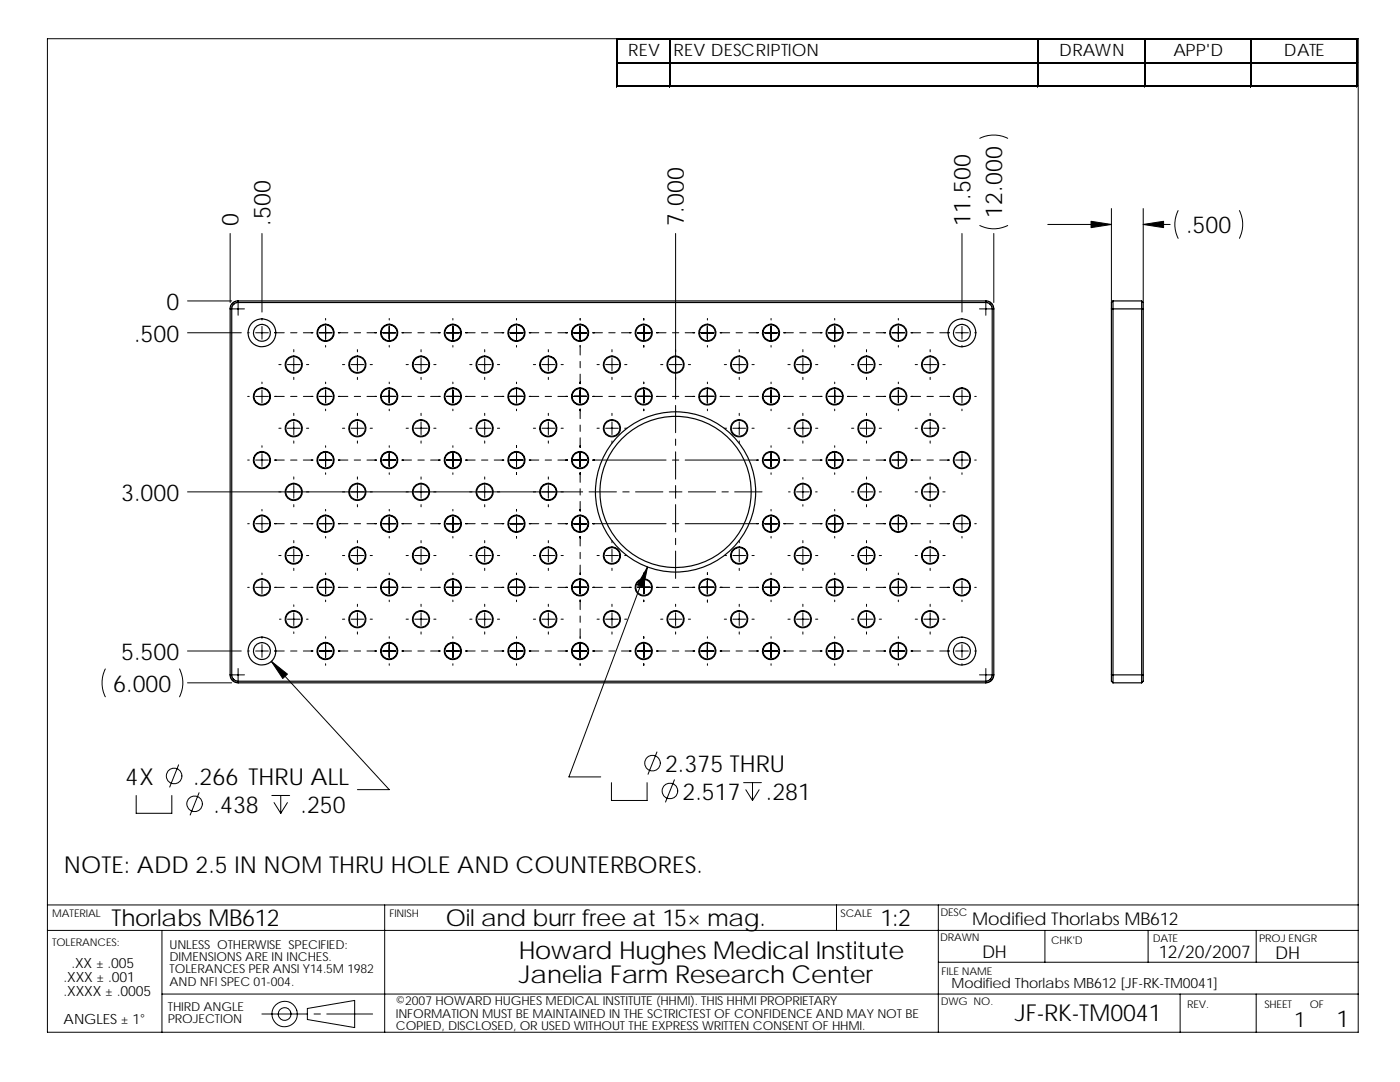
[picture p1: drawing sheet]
<svg xmlns="http://www.w3.org/2000/svg" width="279mm" height="216mm" viewBox="0 0 279 216" stroke-linecap="round" stroke-linejoin="round" font-family="sans-serif">
<g fill="none" stroke="#000" stroke-width=".2">
<path d="M9.5 7.7h261.6v198.3h-261.6zM123 7.7v9.7M123.3 7.7h147.7M123.3 12.4h147.7M123.3 17.1h147.7M133.6 7.9v9.5M207.1 7.9v9.5M228.3 7.9v9.5M249.6 7.9v9.5M270.8 7.9v9.5M195.5 27.6a6.3 6.3 0 0 1 5.6 0M45.9 46.6v13.8"/>
<path d="M52.3 46.6v15.7M134.8 46.6v33M192 46.6v15.7M195.5 45a6.2 6.2 0 0 0 5.6 0M198.3 46.6v13.8M209.1 44.8h12.7M221.8 41.6v18.8M228.2 41.6v18.8M228.2 44.8h5.3M235.1 42a6.2 6.2 0 0 0 0 5.6M247.4 42a6.2 6.2 0 0 1 0 5.6M37.4 60h8.8"/>
<path d="M37.4 66.4h10.8M46.2 61.6h2.6M47.5 60.4v2.5M49.4 66.4h.3M49.4 79.1h.3M51 66.4h2.6M51 79.1h2.6M52.3 63.5v.4M52.3 65.1v2.6M52.3 76.2v.4M52.3 77.8v2.6M54.8 66.4h1.9"/>
<path d="M54.8 79.1h1.9M55.6 72.7h.5M57.4 72.7h2.5M58 66.4h1.3M58 79.1h1.3M58.6 69.8v.4M58.6 71.5v2.5M58.6 75.3v.4M60.5 66.4h1.9M60.5 79.1h1.9M61.2 72.7h.4M63.7 66.4h2.6"/>
<path d="M63.7 79.1h2.6M65 63.5v.4M65 65.1v2.6M65 68.9v.4M65 76.2v.4M65 77.8v2.6M67.5 66.4h1.9M67.5 79.1h1.9M68.3 72.7h.5M70.1 72.7h2.5M70.7 66.4h1.3M70.7 79.1h1.3"/>
<path d="M71.3 69.8v.4M71.3 71.5v2.5M71.3 75.3v.4M73.2 66.4h1.9M73.2 79.1h1.9M73.9 72.7h.4M76.4 66.4h2.6M76.4 79.1h2.6M77.7 63.5v.4M77.7 65.1v2.6M77.7 68.9v.4M77.7 76.2v.4"/>
<path d="M77.7 77.8v2.6M80.2 66.4h1.9M80.2 79.1h1.9M81 72.7h.5M82.8 72.7h2.5M83.4 66.4h1.3M83.4 79.1h1.3M84 69.8v.4M84 71.5v2.5M84 75.3v.4M85.9 66.4h1.9M85.9 79.1h1.9"/>
<path d="M86.6 72.7h.4M89.1 66.4h2.6M89.1 79.1h2.6M90.4 63.5v.4M90.4 65.1v2.6M90.4 68.9v.4M90.4 76.2v.4M90.4 77.8v2.6M92.9 66.4h1.9M92.9 79.1h1.9M93.7 72.7h.5M95.5 72.7h2.5"/>
<path d="M96.1 66.4h1.3M96.1 79.1h1.3M96.7 69.8v.4M96.7 71.5v2.5M96.7 75.3v.4M98.6 66.4h1.9M98.6 79.1h1.9M99.3 72.7h.4M101.8 66.4h2.6M101.8 79.1h2.6M103.1 63.5v.4M103.1 65.1v2.6"/>
<path d="M103.1 68.9v.4M103.1 76.2v.4M103.1 77.8v2.6M105.6 66.4h1.9M105.6 79.1h1.9M106.4 72.7h.5M108.2 72.7h2.5M108.8 66.4h1.3M108.8 79.1h1.3M109.4 69.8v.4M109.4 71.5v2.5M109.4 75.3v.4"/>
<path d="M111.3 66.4h1.9M111.3 79.1h1.9M112 72.7h.4M114.5 66.4h2.6M114.5 79.1h2.6M115.8 63.5v.4M115.8 65.1v2.6M115.8 68.9v1.9M115.8 72.1v1.3M115.8 74.7v1.9M115.8 77.8v2.6M118.3 66.4h1.9"/>
<path d="M118.3 79.1h1.9M119.1 72.7h.5M120.9 72.7h2.5M121.5 66.4h1.3M121.5 79.1h1.3M122.1 69.8v.4M122.1 71.5v2.5M122.1 75.3v.4M124 66.4h1.9M124 79.1h1.9M124.7 72.7h.4M127.2 66.4h2.6"/>
<path d="M127.2 79.1h2.6M128.5 63.5v.4M128.5 65.1v2.6M128.5 68.9v.4M128.5 76.2v.4M128.5 77.8v2.6M131 66.4h1.9M131 79.1h1.9M131.8 72.7h.5M133.6 72.7h2.5M134.2 66.4h1.3M134.2 79.1h1.3"/>
<path d="M136.7 66.4h1.9M136.7 79.1h1.9M137.4 72.7h.4M139.9 66.4h2.6M139.9 79.1h2.6M141.2 63.5v.4M141.2 65.1v2.6M141.2 68.9v.4M141.2 76.2v.4M141.2 77.8v2.6M143.7 66.4h1.9M143.7 79.1h1.9"/>
<path d="M144.5 72.7h.5M146.3 72.7h2.5M146.9 66.4h1.3M146.9 79.1h1.3M147.5 69.8v.4M147.5 71.5v2.5M147.5 75.3v.4M149.4 66.4h1.9M149.4 79.1h1.9M150.1 72.7h.4M152.6 66.4h2.6M152.6 79.1h2.6"/>
<path d="M153.9 63.5v.4M153.9 65.1v2.6M153.9 68.9v.4M153.9 76.2v.4M153.9 77.8v2.6M156.4 66.4h1.9M156.4 79.1h1.9M157.2 72.7h.5M159 72.7h2.5M159.6 66.4h1.3M159.6 79.1h1.3M160.2 69.8v.4"/>
<path d="M160.2 71.5v2.5M160.2 75.3v.4M162.1 66.4h1.9M162.1 79.1h1.9M162.8 72.7h.4M165.3 66.4h2.6M165.3 79.1h2.6M166.6 63.5v.4M166.6 65.1v2.6M166.6 68.9v.4M166.6 76.2v.4M166.6 77.8v2.6"/>
<path d="M169.1 66.4h1.9M169.1 79.1h1.9M169.9 72.7h.5M171.7 72.7h2.5M172.3 66.4h1.3M172.3 79.1h1.3M172.9 69.8v.4M172.9 71.5v2.5M172.9 75.3v.4M174.8 66.4h1.9M174.8 79.1h1.9M175.5 72.7h.4"/>
<path d="M178 66.4h2.6M178 79.1h2.6M179.3 63.5v.4M179.3 65.1v2.6M179.3 68.9v.4M179.3 76.2v.4M179.3 77.8v2.6M181.8 66.4h1.9M181.8 79.1h1.9M182.6 72.7h.5M184.4 72.7h2.5M185 66.4h1.3"/>
<path d="M185 79.1h1.3M185.6 69.8v.4M185.6 71.5v2.5M185.6 75.3v.4M187.5 66.4h1.9M187.5 79.1h1.9M188.2 72.7h.4M190.7 66.4h2.6M190.7 79.1h2.6M192 65.1v2.6M192 68.9v.4M192 77.8v2.6"/>
<path d="M194.5 66.4h.3M194.5 79.1h.3M195.5 61.6h2.5M196.7 60.4v2.5M37.4 98.1h78.9M49.4 91.8h.3M51 91.8h2.6M52.3 88.9v.4M52.3 90.5v2.6M54.8 91.8h1.9M55.6 85.4h.5M57.4 85.4h2.5"/>
<path d="M58 91.8h1.3M58.6 82.5v.4M58.6 84.2v2.5M58.6 88v.4M58.6 95.2v.4M58.6 96.9v2.5M60.5 91.8h1.9M61.2 85.4h.4M63.7 91.8h2.6M65 81.6v.4M65 88.9v.4M65 90.5v2.6"/>
<path d="M65 94.3v.4M67.5 91.8h1.9M68.3 85.4h.5M70.1 85.4h2.5M70.7 91.8h1.3M71.3 82.5v.4M71.3 84.2v2.5M71.3 88v.4M71.3 95.2v.4M71.3 96.9v2.5M73.2 91.8h1.9M73.9 85.4h.4"/>
<path d="M76.4 91.8h2.6M77.7 81.6v.4M77.7 88.9v.4M77.7 90.5v2.6M77.7 94.3v.4M80.2 91.8h1.9M81 85.4h.5M82.8 85.4h2.5M83.4 91.8h1.3M84 82.5v.4M84 84.2v2.5M84 88v.4"/>
<path d="M84 95.2v.4M84 96.9v2.5M85.9 91.8h1.9M86.6 85.4h.4M89.1 91.8h2.6M90.4 81.6v.4M90.4 88.9v.4M90.4 90.5v2.6M90.4 94.3v.4M92.9 91.8h1.9M93.7 85.4h.5M95.5 85.4h2.5"/>
<path d="M96.1 91.8h1.3M96.7 82.5v.4M96.7 84.2v2.5M96.7 88v.4M96.7 95.2v.4M96.7 96.9v2.5M98.6 91.8h1.9M99.3 85.4h.4M101.8 91.8h2.6M103.1 81.6v.4M103.1 88.9v.4M103.1 90.5v2.6"/>
<path d="M103.1 94.3v.4M105.6 91.8h1.9M106.4 85.4h.5M108.2 85.4h2.5M108.8 91.8h1.3M109.4 82.5v.4M109.4 84.2v2.5M109.4 88v.4M109.4 95.2v.4M109.4 96.9v2.5M111.3 91.8h1.9M112 85.4h.4"/>
<path d="M114.5 91.8h2.6M115.8 81.6v1.9M115.8 84.8v1.3M115.8 87.4v1.9M115.8 90.5v2.6M115.8 94.3v1.9M115.8 97.5v1.3M117.6 98.1h5.4M118.3 91.8h14.6M119.1 85.4h.5M120.9 85.4h2.5M122.1 82.5v.4"/>
<path d="M122.1 84.2v2.5M122.1 88v.4M124.3 98.1h1.3M124.7 85.4h.4M126.8 98.1h5.5M128.5 81.6v.4M133.6 98.1h2.5M134.2 91.8h1.3M134.8 80.9v5.4M134.8 87.6v1.3M134.8 90.1v5.5M134.8 96.9v2.5"/>
<path d="M136.7 91.8h14.6M137.4 98.1h5.4M141.2 81.6v.4M144.1 98.1h1.3M144.5 85.4h.5M146.3 85.4h2.5M146.6 98.1h5.5M147.5 82.5v.4M147.5 84.2v2.5M147.5 88v.4M150.1 85.4h.4M152.6 91.8h2.6"/>
<path d="M153.9 81.6v.4M153.9 88.9v.4M153.9 90.5v2.6M153.9 94.3v.4M156.4 91.8h1.9M157.2 85.4h.5M157.4 98.1h.3M159 98.1h2.5M159 85.4h2.5M159.6 91.8h1.3M160.2 82.5v.4M160.2 84.2v2.5"/>
<path d="M160.2 88v.4M160.2 95.3v.3M160.2 96.9v2.5M162.1 91.8h1.9M162.8 98.1h.3M162.8 85.4h.4M165.3 91.8h2.6M166.6 81.6v.4M166.6 88.9v.4M166.6 90.5v2.6M166.6 94.3v.4M169.1 91.8h1.9"/>
<path d="M169.9 98.1h.5M169.9 85.4h.5M171.7 98.1h2.5M171.7 85.4h2.5M172.3 91.8h1.3M172.9 82.5v.4M172.9 84.2v2.5M172.9 88v.4M172.9 95.2v.4M172.9 96.9v2.5M174.8 91.8h1.9M175.5 98.1h.4"/>
<path d="M175.5 85.4h.4M178 91.8h2.6M179.3 81.6v.4M179.3 90.5v2.6M181.8 91.8h1.9M182.6 98.1h.5M182.6 85.4h.5M184.4 98.1h2.5M184.4 85.4h2.5M185 91.8h1.3M185.6 82.5v.4M185.6 84.2v2.5"/>
<path d="M185.6 88v.4M185.6 95.2v.4M185.6 96.9v2.5M187.5 91.8h1.9M188.2 98.1h.4M188.2 85.4h.4M190.7 91.8h2.6M192 81.6v.4M192 90.5v2.6M192 94.3v.4M194.5 91.8h.3M49.4 117.2h.3"/>
<path d="M49.4 104.5h.3M51 117.2h2.6M51 104.5h2.6M52.3 101.6v.4M52.3 103.2v2.6M52.3 114.3v.4M52.3 115.9v2.6M54.8 117.2h1.9M54.8 104.5h1.9M55.6 110.8h.5M57.4 110.8h2.5M58 117.2h1.3"/>
<path d="M58 104.5h1.3M58.6 100.7v.4M58.6 107.9v.4M58.6 109.6v2.5M58.6 113.4v.4M60.5 117.2h1.9M60.5 104.5h1.9M61.2 110.8h.4M63.7 117.2h2.6M63.7 104.5h2.6M65 101.6v.4M65 103.2v2.6"/>
<path d="M65 107v.4M65 114.3v.4M65 115.9v2.6M65 119.7v.4M67.5 117.2h1.9M67.5 104.5h1.9M68.3 110.8h.5M70.1 110.8h2.5M70.7 117.2h1.3M70.7 104.5h1.3M71.3 100.7v.4M71.3 107.9v.4"/>
<path d="M71.3 109.6v2.5M71.3 113.4v.4M73.2 117.2h1.9M73.2 104.5h1.9M73.9 110.8h.4M76.4 117.2h2.6M76.4 104.5h2.6M77.7 101.6v.4M77.7 103.2v2.6M77.7 107v.4M77.7 114.3v.4M77.7 115.9v2.6"/>
<path d="M77.7 119.7v.4M80.2 117.2h1.9M80.2 104.5h1.9M81 110.8h.5M82.8 110.8h2.5M83.4 117.2h1.3M83.4 104.5h1.3M84 100.7v.4M84 107.9v.4M84 109.6v2.5M84 113.4v.4M85.9 117.2h1.9"/>
<path d="M85.9 104.5h1.9M86.6 110.8h.4M89.1 117.2h2.6M89.1 104.5h2.6M90.4 101.6v.4M90.4 103.2v2.6M90.4 107v.4M90.4 114.3v.4M90.4 115.9v2.6M90.4 119.7v.4M92.9 117.2h1.9M92.9 104.5h1.9"/>
<path d="M93.7 110.8h.5M95.5 110.8h2.5M96.1 117.2h1.3M96.1 104.5h1.3M96.7 100.7v.4M96.7 107.9v.4M96.7 109.6v2.5M96.7 113.4v.4M98.6 117.2h1.9M98.6 104.5h1.9M99.3 110.8h.4M101.8 117.2h2.6"/>
<path d="M101.8 104.5h2.6M103.1 101.6v.4M103.1 103.2v2.6M103.1 107v.4M103.1 114.3v.4M103.1 115.9v2.6M103.1 119.7v.4M105.6 117.2h1.9M105.6 104.5h1.9M106.4 110.8h.5M108.2 110.8h2.5M108.8 117.2h1.3"/>
<path d="M108.8 104.5h1.3M109.4 100.7v.4M109.4 107.9v.4M109.4 109.6v2.5M109.4 113.4v.4M111.3 117.2h1.9M111.3 104.5h1.9M112 110.8h.4M114.5 117.2h2.6M114.5 104.5h2.6M115.8 100.1v1.9M115.8 103.2v2.6"/>
<path d="M115.8 107v1.9M115.8 110.2v1.3M115.8 112.8v1.9M115.8 115.9v2.6M115.8 119.7v1.9M118.3 117.2h1.9M118.3 104.5h14.6M119.1 110.8h.5M120.9 110.8h2.5M121.5 117.2h1.3M122.1 107.9v.4M122.1 109.6v2.5"/>
<path d="M122.1 113.4v.4M124 117.2h1.9M124.7 110.8h.4M127.2 117.2h2.6M128.5 114.3v.4M128.5 115.9v2.6M128.5 119.7v.4M129.2 113.1l-15.7 41.9h6.4M131 117.2h1.9M134.2 117.2h1.3M134.2 104.5h1.3M134.8 100.7v5.5"/>
<path d="M134.8 107.4v1.3M134.8 110v5.4M136.7 117.2h1.9M136.7 104.5h14.6M139.9 117.2h2.6M141.2 114.2v.5M141.2 115.9v2.6M141.2 119.7v.5M143.7 117.2h1.9M144.5 110.8h.5M146.3 110.8h2.5M146.9 117.2h1.3"/>
<path d="M147.5 107.9v.4M147.5 109.6v2.5M147.5 113.4v.4M149.4 117.2h1.9M150.1 110.8h.4M152.6 117.2h2.6M152.6 104.5h2.6M153.9 101.6v.4M153.9 103.2v2.6M153.9 107v.4M153.9 114.3v.4M153.9 115.9v2.6"/>
<path d="M153.9 119.7v.4M156.4 117.2h1.9M156.4 104.5h1.9M157.2 110.8h.5M159 110.8h2.5M159.6 117.2h1.3M159.6 104.5h1.3M160.2 100.7v.3M160.2 107.9v.4M160.2 109.6v2.5M160.2 113.4v.4M162.1 117.2h1.9"/>
<path d="M162.1 104.5h1.9M162.8 110.8h.4M165.3 117.2h2.6M165.3 104.5h2.6M166.6 101.6v.4M166.6 103.2v2.6M166.6 107v.4M166.6 114.3v.4M166.6 115.9v2.6M166.6 119.7v.4M169.1 117.2h1.9M169.1 104.5h1.9"/>
<path d="M169.9 110.8h.5M171.7 110.8h2.5M172.3 117.2h1.3M172.3 104.5h1.3M172.9 100.7v.4M172.9 107.9v.4M172.9 109.6v2.5M172.9 113.4v.4M174.8 117.2h1.9M174.8 104.5h1.9M175.5 110.8h.4M178 117.2h2.6"/>
<path d="M178 104.5h2.6M179.3 103.2v2.6M179.3 114.3v.4M179.3 115.9v2.6M179.3 119.7v.4M181.8 117.2h1.9M181.8 104.5h1.9M182.6 110.8h.5M184.4 110.8h2.5M185 117.2h1.3M185 104.5h1.3M185.6 100.7v.4"/>
<path d="M185.6 107.9v.4M185.6 109.6v2.5M185.6 113.4v.4M187.5 117.2h1.9M187.5 104.5h1.9M188.2 110.8h.4M190.7 117.2h2.6M190.7 104.5h2.6M192 103.2v2.6M192 107v.4M192 115.9v2.6M192 119.7v.4"/>
<path d="M194.5 117.2h.3M194.5 104.5h.3M21 133.5a6.3 6.3 0 0 0 0 5.5M35.8 133.5a6.2 6.2 0 0 1 0 5.5M37.4 129.9h10.8M37.4 136.2h8.8M46.2 134.7h2.6M47.5 133.4v2.5M49.4 129.9h.3M51 129.9h2.6M52.3 127v.4M52.3 128.6v2.6"/>
<path d="M54.1 132l23.6 25.6h-6.4M54.8 129.9h1.9M55.8 123.5h.3M57.4 123.5h2.5M58 129.9h1.3M58.6 120.7v.3M58.6 122.3v2.5M58.6 126.1v.3M60.5 129.9h1.9M61.2 123.5h.3M63.7 129.9h2.6M65 127v.4"/>
<path d="M65 128.6v2.6M65 132.4v.4M67.5 129.9h1.9M68.3 123.5h.5M70.1 123.5h2.5M70.7 129.9h1.3M71.3 120.6v.4M71.3 122.3v2.5M71.3 126.1v.4M73.2 129.9h1.9M73.9 123.5h.4M76.4 129.9h2.6"/>
<path d="M77.7 127v.4M77.7 128.6v2.6M77.7 132.4v.4M80.2 129.9h1.9M81 123.5h.5M82.8 123.5h2.5M83.4 129.9h1.3M84 120.6v.4M84 122.3v2.5M84 126.1v.4M85.9 129.9h1.9M86.6 123.5h.4"/>
<path d="M89.1 129.9h2.6M90.4 127v.4M90.4 128.6v2.6M90.4 132.4v.4M92.9 129.9h1.9M93.7 123.5h.5M95.5 123.5h2.5M96.1 129.9h1.3M96.7 120.6v.4M96.7 122.3v2.5M96.7 126.1v.4M98.6 129.9h1.9"/>
<path d="M99.3 123.5h.4M101.8 129.9h2.6M103.1 127v.4M103.1 128.6v2.6M103.1 132.4v.4M105.6 129.9h1.9M106.4 123.5h.5M108.2 123.5h2.5M108.8 129.9h1.3M109.4 120.6v.4M109.4 122.3v2.5M109.4 126.1v.4"/>
<path d="M111.3 129.9h1.9M112 123.5h.4M114.5 129.9h2.6M115.8 122.9v1.3M115.8 125.5v1.9M115.8 128.6v2.6M115.8 132.4v.4M118.3 129.9h1.9M119.1 123.5h.5M120.9 123.5h2.5M121.5 129.9h1.3M122.1 120.6v.4"/>
<path d="M122.1 122.3v2.5M122.1 126.1v.4M124 129.9h1.9M124.7 123.5h.4M127.2 129.9h2.6M128.5 127v.4M128.5 128.6v2.6M128.5 132.4v.4M131 129.9h1.9M131.8 123.5h.5M133.6 123.5h2.5M134.2 129.9h1.3"/>
<path d="M134.8 120.6v.4M134.8 122.3v2.5M134.8 126.1v.4M136.7 129.9h1.9M137.4 123.5h.4M139.9 129.9h2.6M141.2 127v.4M141.2 128.6v2.6M141.2 132.4v.4M143.7 129.9h1.9M144.5 123.5h.5M146.3 123.5h2.5"/>
<path d="M146.9 129.9h1.3M147.5 120.6v.4M147.5 122.3v2.5M147.5 126.1v.4M149.4 129.9h1.9M150.1 123.5h.4M152.6 129.9h2.6M153.9 127v.4M153.9 128.6v2.6M153.9 132.4v.4M156.4 129.9h1.9M157.2 123.5h.5"/>
<path d="M159 123.5h2.5M159.6 129.9h1.3M160.2 120.6v.4M160.2 122.3v2.5M160.2 126.1v.4M162.1 129.9h1.9M162.8 123.5h.4M165.3 129.9h2.6M166.6 127v.4M166.6 128.6v2.6M166.6 132.4v.4M169.1 129.9h1.9"/>
<path d="M169.9 123.5h.5M171.7 123.5h2.5M172.3 129.9h1.3M172.9 120.6v.4M172.9 122.3v2.5M172.9 126.1v.4M174.8 129.9h1.9M175.5 123.5h.4M178 129.9h2.6M179.3 127v.4M179.3 128.6v2.6M179.3 132.4v.4"/>
<path d="M181.8 129.9h1.9M182.6 123.5h.5M184.4 123.5h2.5M185 129.9h1.3M185.6 120.6v.4M185.6 122.3v2.5M185.6 126.1v.4M187.5 129.9h1.9M188.2 123.5h.4M190.7 129.9h2.6M192 128.6v2.6M192 132.4v.4"/>
<path d="M194.5 129.9h.3M195.5 134.7h2.5M196.7 133.4v2.5M27.2 158.7v3.6h7.1v-3.6M35.6 152.6l-1.7 4.5M39.7 158.2l-1.7 4.4M54.3 158.7h3.5M56 158.7v3.6M122 156.2v3.5h7.1v-3.5M131.1 150.1l-1.8 4.4M134.6 155.6l-1.8 4.4M148.4 156.2h3.6"/>
<path d="M148.8 157.6l1.4 2.1M150.2 156.2v3.5M151.5 157.6l-1.3 2.1M54.7 160.1l1.3 2.2M57.4 160.1l-1.4 2.2M9.5 180.6h261.6M9.5 185.7h261.6M32.3 198.4h238.8M32.3 185.7v20.3M76.8 180.6v25.4M166.9 180.6v5.1M187.3 180.6v25.4"/>
<path d="M187.3 192h83.8M208.5 185.7v6.3M229.1 185.7v6.3M235.5 198.4v7.6M250.7 185.7v6.3M250.7 198.4v7.6M52.3 202.3h9.1M61.3 201.2l9.5-1.6v5.4l-9.5-1.6zM62.7 202.3h1.2M65.2 202.3h9.2"/>
<circle cx="34.7" cy="154.8" r="1.56"/>
<circle cx="130.2" cy="152.3" r="1.56"/>
<circle cx="133.7" cy="157.8" r="1.55"/>
<circle cx="38.8" cy="160.4" r="1.55"/>
<circle cx="56.8" cy="202.3" r="2.54"/>
<circle cx="56.8" cy="202.3" r="1.27"/>
</g>
<g fill="none" stroke="#000" stroke-width=".23">
<path d="M45.9 61.6h.3M45.9 61.6v73.1M46.2 61.6v73.1M47.5 60.4l-.5 .1-.4 .3-.4 .8M47.5 60l-.6 .1-.5 .4-.4 .6-.1 .5M47.5 60v.4M47.5 60.4h149.2M47.5 60h149.2M196.7 60.4l.5 .1 .5 .3 .3 .8M196.7 60l.6 .1 .6 .4 .3 .5 .1 .6M196.7 60v.4M198 61.6v73.1"/>
<path d="M198 61.6h.3M198.3 61.6v73.1M221.8 61.6h6.4M221.8 61.6v73.1M222.1 60v76.2M222.1 60l-.3 .4v1.2M222.1 60h5.7M227.8 60v76.2M227.8 60l.4 .4v1.2M228.2 61.6v73.1M45.9 134.7l.1 .5 .4 .6 .4 .3 .7 .1M45.9 134.7h.3"/>
<path d="M46.2 134.7l.1 .4 .4 .5 .8 .3M47.5 135.9v.3M47.5 135.9h149.2M47.5 136.2h149.2M196.7 135.9v.3M198 134.7l-.3 .8-.5 .3-.5 .1M198 134.7h.3M198.3 134.7l-.1 .6-.3 .5-.5 .3-.7 .1M221.8 134.7v1.2l.3 .3M221.8 134.7h6.4M222.1 136.2h5.7M228.2 134.7v1.2l-.4 .3"/>
<circle cx="52.3" cy="79.1" r="1.72"/>
<circle cx="52.3" cy="66.4" r="1.69"/>
<circle cx="52.3" cy="79.1" r="1.59"/>
<circle cx="52.3" cy="66.4" r="2.78"/>
<circle cx="58.6" cy="72.8" r="1.72"/>
<circle cx="58.6" cy="72.8" r="1.59"/>
<circle cx="65" cy="79.1" r="1.72"/>
<circle cx="65" cy="66.4" r="1.72"/>
<circle cx="65" cy="66.4" r="1.59"/>
<circle cx="65" cy="79.1" r="1.59"/>
<circle cx="71.3" cy="72.8" r="1.72"/>
<circle cx="71.3" cy="72.8" r="1.59"/>
<circle cx="77.7" cy="79.1" r="1.72"/>
<circle cx="77.7" cy="66.4" r="1.72"/>
<circle cx="77.7" cy="79.1" r="1.59"/>
<circle cx="77.7" cy="66.4" r="1.59"/>
<circle cx="84" cy="72.8" r="1.72"/>
<circle cx="84" cy="72.8" r="1.59"/>
<circle cx="90.4" cy="79.1" r="1.72"/>
<circle cx="90.4" cy="66.4" r="1.72"/>
<circle cx="90.4" cy="66.4" r="1.59"/>
<circle cx="90.4" cy="79.1" r="1.59"/>
<circle cx="96.7" cy="72.8" r="1.72"/>
<circle cx="96.7" cy="72.8" r="1.59"/>
<circle cx="103.1" cy="66.4" r="1.72"/>
<circle cx="103.1" cy="79.1" r="1.72"/>
<circle cx="103.1" cy="66.4" r="1.59"/>
<circle cx="103.1" cy="79.1" r="1.59"/>
<circle cx="109.4" cy="72.8" r="1.72"/>
<circle cx="109.4" cy="72.8" r="1.59"/>
<circle cx="115.8" cy="79.1" r="1.72"/>
<circle cx="115.8" cy="66.4" r="1.72"/>
<circle cx="115.8" cy="79.1" r="1.59"/>
<circle cx="115.8" cy="66.4" r="1.59"/>
<circle cx="122.1" cy="72.8" r="1.72"/>
<circle cx="122.1" cy="72.8" r="1.59"/>
<circle cx="128.5" cy="79.1" r="1.72"/>
<circle cx="128.5" cy="66.4" r="1.72"/>
<circle cx="128.5" cy="79.1" r="1.59"/>
<circle cx="128.5" cy="66.4" r="1.59"/>
<circle cx="134.8" cy="72.8" r="1.72"/>
<circle cx="134.8" cy="72.8" r="1.59"/>
<circle cx="141.2" cy="79.1" r="1.72"/>
<circle cx="141.2" cy="66.4" r="1.72"/>
<circle cx="141.2" cy="66.4" r="1.59"/>
<circle cx="141.2" cy="79.1" r="1.59"/>
<circle cx="147.5" cy="72.8" r="1.72"/>
<circle cx="147.5" cy="72.8" r="1.59"/>
<circle cx="153.9" cy="79.1" r="1.72"/>
<circle cx="153.9" cy="66.4" r="1.72"/>
<circle cx="153.9" cy="79.1" r="1.59"/>
<circle cx="153.9" cy="66.4" r="1.59"/>
<circle cx="160.2" cy="72.8" r="1.72"/>
<circle cx="160.2" cy="72.8" r="1.59"/>
<circle cx="166.6" cy="79.1" r="1.72"/>
<circle cx="166.6" cy="66.4" r="1.72"/>
<circle cx="166.6" cy="66.4" r="1.59"/>
<circle cx="166.6" cy="79.1" r="1.59"/>
<circle cx="172.9" cy="72.8" r="1.72"/>
<circle cx="172.9" cy="72.8" r="1.59"/>
<circle cx="179.3" cy="79.1" r="1.72"/>
<circle cx="179.3" cy="66.4" r="1.72"/>
<circle cx="179.3" cy="79.1" r="1.59"/>
<circle cx="179.3" cy="66.4" r="1.59"/>
<circle cx="185.6" cy="72.8" r="1.72"/>
<circle cx="185.6" cy="72.8" r="1.59"/>
<circle cx="192" cy="79.1" r="1.72"/>
<circle cx="192" cy="66.4" r="1.69"/>
<circle cx="192" cy="79.1" r="1.59"/>
<circle cx="192" cy="66.4" r="2.78"/>
<circle cx="52.3" cy="91.8" r="1.72"/>
<circle cx="52.3" cy="91.8" r="1.59"/>
<circle cx="58.6" cy="85.5" r="1.72"/>
<circle cx="58.6" cy="98.2" r="1.72"/>
<circle cx="58.6" cy="98.2" r="1.59"/>
<circle cx="58.6" cy="85.5" r="1.59"/>
<circle cx="65" cy="91.8" r="1.72"/>
<circle cx="65" cy="91.8" r="1.59"/>
<circle cx="71.3" cy="85.5" r="1.72"/>
<circle cx="71.3" cy="98.2" r="1.72"/>
<circle cx="71.3" cy="98.2" r="1.59"/>
<circle cx="71.3" cy="85.5" r="1.59"/>
<circle cx="77.7" cy="91.8" r="1.72"/>
<circle cx="77.7" cy="91.8" r="1.59"/>
<circle cx="84" cy="85.5" r="1.72"/>
<circle cx="84" cy="98.2" r="1.72"/>
<circle cx="84" cy="98.2" r="1.59"/>
<circle cx="84" cy="85.5" r="1.59"/>
<circle cx="90.4" cy="91.8" r="1.72"/>
<circle cx="90.4" cy="91.8" r="1.59"/>
<circle cx="96.7" cy="85.5" r="1.72"/>
<circle cx="96.7" cy="98.2" r="1.72"/>
<circle cx="96.7" cy="98.2" r="1.59"/>
<circle cx="96.7" cy="85.5" r="1.59"/>
<circle cx="103.1" cy="91.8" r="1.72"/>
<circle cx="103.1" cy="91.8" r="1.59"/>
<circle cx="109.4" cy="85.5" r="1.72"/>
<circle cx="109.4" cy="98.2" r="1.72"/>
<circle cx="109.4" cy="98.2" r="1.59"/>
<circle cx="109.4" cy="85.5" r="1.59"/>
<circle cx="115.8" cy="91.8" r="1.72"/>
<circle cx="115.8" cy="91.8" r="1.59"/>
<circle cx="122.1" cy="85.5" r="1.72"/>
<circle cx="122.1" cy="85.5" r="1.59"/>
<circle cx="134.8" cy="98.2" r="16"/>
<circle cx="134.8" cy="98.2" r="15.1"/>
<circle cx="147.5" cy="85.5" r="1.72"/>
<circle cx="147.5" cy="85.5" r="1.59"/>
<circle cx="153.9" cy="91.8" r="1.72"/>
<circle cx="153.9" cy="91.8" r="1.59"/>
<circle cx="160.2" cy="85.5" r="1.72"/>
<circle cx="160.2" cy="98.2" r="1.72"/>
<circle cx="160.2" cy="98.2" r="1.59"/>
<circle cx="160.2" cy="85.5" r="1.59"/>
<circle cx="166.6" cy="91.8" r="1.72"/>
<circle cx="166.6" cy="91.8" r="1.59"/>
<circle cx="172.9" cy="85.5" r="1.72"/>
<circle cx="172.9" cy="98.2" r="1.72"/>
<circle cx="172.9" cy="98.2" r="1.59"/>
<circle cx="172.9" cy="85.5" r="1.59"/>
<circle cx="179.3" cy="91.8" r="1.72"/>
<circle cx="179.3" cy="91.8" r="1.59"/>
<circle cx="185.6" cy="85.5" r="1.72"/>
<circle cx="185.6" cy="98.2" r="1.72"/>
<circle cx="185.6" cy="98.2" r="1.59"/>
<circle cx="185.6" cy="85.5" r="1.59"/>
<circle cx="192" cy="91.8" r="1.72"/>
<circle cx="192" cy="91.8" r="1.59"/>
<circle cx="52.3" cy="117.2" r="1.72"/>
<circle cx="52.3" cy="104.5" r="1.72"/>
<circle cx="52.3" cy="117.2" r="1.59"/>
<circle cx="52.3" cy="104.5" r="1.59"/>
<circle cx="58.6" cy="110.9" r="1.72"/>
<circle cx="58.6" cy="110.9" r="1.59"/>
<circle cx="65" cy="104.5" r="1.72"/>
<circle cx="65" cy="117.2" r="1.72"/>
<circle cx="65" cy="104.5" r="1.59"/>
<circle cx="65" cy="117.2" r="1.59"/>
<circle cx="71.3" cy="110.9" r="1.72"/>
<circle cx="71.3" cy="110.9" r="1.59"/>
<circle cx="77.7" cy="117.2" r="1.59"/>
<circle cx="77.7" cy="104.5" r="1.72"/>
<circle cx="77.7" cy="117.2" r="1.72"/>
<circle cx="77.7" cy="104.5" r="1.59"/>
<circle cx="84" cy="110.9" r="1.72"/>
<circle cx="84" cy="110.9" r="1.59"/>
<circle cx="90.4" cy="104.5" r="1.72"/>
<circle cx="90.4" cy="117.2" r="1.72"/>
<circle cx="90.4" cy="104.5" r="1.59"/>
<circle cx="90.4" cy="117.2" r="1.59"/>
<circle cx="96.7" cy="110.9" r="1.72"/>
<circle cx="96.7" cy="110.9" r="1.59"/>
<circle cx="103.1" cy="104.5" r="1.72"/>
<circle cx="103.1" cy="117.2" r="1.72"/>
<circle cx="103.1" cy="104.5" r="1.59"/>
<circle cx="103.1" cy="117.2" r="1.59"/>
<circle cx="109.4" cy="110.9" r="1.72"/>
<circle cx="109.4" cy="110.9" r="1.59"/>
<circle cx="115.8" cy="104.5" r="1.72"/>
<circle cx="115.8" cy="117.2" r="1.72"/>
<circle cx="115.8" cy="117.2" r="1.59"/>
<circle cx="115.8" cy="104.5" r="1.59"/>
<circle cx="122.1" cy="110.9" r="1.72"/>
<circle cx="122.1" cy="110.9" r="1.59"/>
<circle cx="128.5" cy="117.2" r="1.72"/>
<circle cx="128.5" cy="117.2" r="1.59"/>
<circle cx="141.2" cy="117.2" r="1.72"/>
<circle cx="141.2" cy="117.2" r="1.59"/>
<circle cx="147.5" cy="110.9" r="1.72"/>
<circle cx="147.5" cy="110.9" r="1.59"/>
<circle cx="153.9" cy="104.5" r="1.72"/>
<circle cx="153.9" cy="117.2" r="1.72"/>
<circle cx="153.9" cy="117.2" r="1.59"/>
<circle cx="153.9" cy="104.5" r="1.59"/>
<circle cx="160.2" cy="110.9" r="1.72"/>
<circle cx="160.2" cy="110.9" r="1.59"/>
<circle cx="166.6" cy="117.2" r="1.72"/>
<circle cx="166.6" cy="104.5" r="1.72"/>
<circle cx="166.6" cy="117.2" r="1.59"/>
<circle cx="166.6" cy="104.5" r="1.59"/>
<circle cx="172.9" cy="110.9" r="1.72"/>
<circle cx="172.9" cy="110.9" r="1.59"/>
<circle cx="179.3" cy="104.5" r="1.72"/>
<circle cx="179.3" cy="117.2" r="1.72"/>
<circle cx="179.3" cy="117.2" r="1.59"/>
<circle cx="179.3" cy="104.5" r="1.59"/>
<circle cx="185.6" cy="110.9" r="1.72"/>
<circle cx="185.6" cy="110.9" r="1.59"/>
<circle cx="192" cy="117.2" r="1.72"/>
<circle cx="192" cy="104.5" r="1.72"/>
<circle cx="192" cy="104.5" r="1.59"/>
<circle cx="192" cy="117.2" r="1.59"/>
<circle cx="52.3" cy="129.9" r="1.69"/>
<circle cx="52.3" cy="129.9" r="2.78"/>
<circle cx="58.6" cy="123.6" r="1.72"/>
<circle cx="58.6" cy="123.6" r="1.59"/>
<circle cx="65" cy="129.9" r="1.72"/>
<circle cx="65" cy="129.9" r="1.59"/>
<circle cx="71.3" cy="123.6" r="1.72"/>
<circle cx="71.3" cy="123.6" r="1.59"/>
<circle cx="77.7" cy="129.9" r="1.72"/>
<circle cx="77.7" cy="129.9" r="1.59"/>
<circle cx="84" cy="123.6" r="1.72"/>
<circle cx="84" cy="123.6" r="1.59"/>
<circle cx="90.4" cy="129.9" r="1.72"/>
<circle cx="90.4" cy="129.9" r="1.59"/>
<circle cx="96.7" cy="123.6" r="1.72"/>
<circle cx="96.7" cy="123.6" r="1.59"/>
<circle cx="103.1" cy="129.9" r="1.72"/>
<circle cx="103.1" cy="129.9" r="1.59"/>
<circle cx="109.4" cy="123.6" r="1.72"/>
<circle cx="109.4" cy="123.6" r="1.59"/>
<circle cx="115.8" cy="129.9" r="1.72"/>
<circle cx="115.8" cy="129.9" r="1.59"/>
<circle cx="122.1" cy="123.6" r="1.72"/>
<circle cx="122.1" cy="123.6" r="1.59"/>
<circle cx="128.5" cy="129.9" r="1.72"/>
<circle cx="128.5" cy="129.9" r="1.59"/>
<circle cx="134.8" cy="123.6" r="1.72"/>
<circle cx="134.8" cy="123.6" r="1.59"/>
<circle cx="141.2" cy="129.9" r="1.72"/>
<circle cx="141.2" cy="129.9" r="1.59"/>
<circle cx="147.5" cy="123.6" r="1.72"/>
<circle cx="147.5" cy="123.6" r="1.59"/>
<circle cx="153.9" cy="129.9" r="1.72"/>
<circle cx="153.9" cy="129.9" r="1.59"/>
<circle cx="160.2" cy="123.6" r="1.72"/>
<circle cx="160.2" cy="123.6" r="1.59"/>
<circle cx="166.6" cy="129.9" r="1.72"/>
<circle cx="166.6" cy="129.9" r="1.59"/>
<circle cx="172.9" cy="123.6" r="1.72"/>
<circle cx="172.9" cy="123.6" r="1.59"/>
<circle cx="179.3" cy="129.9" r="1.72"/>
<circle cx="179.3" cy="129.9" r="1.59"/>
<circle cx="185.6" cy="123.6" r="1.72"/>
<circle cx="185.6" cy="123.6" r="1.59"/>
<circle cx="192" cy="129.9" r="1.69"/>
<circle cx="192" cy="129.9" r="2.78"/>
</g>
<g fill="#000" stroke="#000" stroke-width=".2">
<path d="M217.7 44.2l4.1 .6-4.1 .6z" fill-rule="evenodd"/>
<path d="M228.2 44.8l4-.6v1.2z" fill-rule="evenodd"/>
<path d="M129.2 113.1l-.8 4.1-1.2-.5z" fill-rule="evenodd"/>
<path d="M54.1 132l3.3 2.5-1 .9z" fill-rule="evenodd"/>
</g>
<path d="M123.3 7.8h147.7M123.3 12.5h147.7M207.2 7.9v9.5M270.9 7.9v9.5" fill="none" stroke="#000" stroke-width=".25"/>
<path d="M123.1 7.7v9.7M123.3 17.2h147.7M133.7 7.9v9.5M228.5 7.9v9.5M249.7 7.9v9.5" fill="none" stroke="#000" stroke-width=".28"/>
<g font-size="4.9">
<text x="103.6" y="191.3">Howard Hughes Medical Institute</text>
<text x="103.6" y="196.2">Janelia Farm Research Center</text>
</g>
<g font-size="4.7">
<text x="47.6" y="45" transform="rotate(-90 47.6 45)">0</text>
<text x="54" y="45" transform="rotate(-90 54 45)">.500</text>
<text x="136.5" y="45" transform="rotate(-90 136.5 45)">7.000</text>
<text x="193.7" y="45" transform="rotate(-90 193.7 45)">11.500</text>
<text x="200" y="43.4" transform="rotate(-90 200 43.4)">12.000</text>
<text x="236.7" y="46.5">.500</text>
<text x="33.3" y="61.8">0</text>
<text x="26.8" y="68.2">.500</text>
<text x="24.2" y="99.9">3.000</text>
<text x="24.2" y="131.7">5.500</text>
<text x="22.6" y="138">6.000</text>
<text x="132.7" y="154">2.375 THRU</text>
<text x="25" y="156.6">4X</text>
<text x="38.5" y="156.6">.266 THRU ALL</text>
<text x="136.2" y="159.6">2.517</text>
<text x="152.8" y="159.5">.281</text>
<text x="42.6" y="162.2">.438</text>
<text x="60" y="162.2">.250</text>
<text x="12.7" y="174.1">NOTE: ADD 2.5 IN NOM THRU HOLE AND COUNTERBORES.</text>
<text x="22.3" y="184.9">Thorlabs MB612</text>
<text x="89" y="184.8">Oil and burr free at 15× mag.</text>
<text x="175.7" y="184.8">1:2</text>
<text x="202.5" y="203.8">JF-RK-TM0041</text>
<text x="266.7" y="205">1</text>
</g>
<text font-size="4.2" x="258.3" y="204.9">1</text>
<g font-size="3.5">
<text x="194" y="184.6">Modified Thorlabs MB612</text>
<text x="196" y="191.2">DH</text>
<text x="231.3" y="191.2">12/20/2007</text>
<text x="254.5" y="191.3">DH</text>
</g>
<g font-size="3.4">
<text x="125.4" y="11.2">REV</text>
<text x="134.4" y="11.2">REV DESCRIPTION</text>
<text x="211.4" y="11.2">DRAWN</text>
<text x="234.2" y="11.2">APP'D</text>
<text x="256.2" y="11.2">DATE</text>
</g>
<g font-size="2.8">
<text x="12.7" y="195.9">.XXX ± .001</text>
<text x="14.3" y="193.1">.XX ± .005</text>
<text x="189.9" y="197.2">Modified Thorlabs MB612 [JF-RK-TM0041]</text>
<text x="12.7" y="198.7">.XXXX ± .0005</text>
<text x="12.7" y="204.4">ANGLES ± 1°</text>
</g>
<g font-size="2.5">
<text x="33.8" y="189.3">UNLESS OTHERWISE SPECIFIED:</text>
<text x="33.8" y="191.8">DIMENSIONS ARE IN INCHES.</text>
<text x="33.8" y="194.2">TOLERANCES PER ANSI Y14.5M 1982</text>
<text x="33.8" y="196.7">AND NFI SPEC 01-004.</text>
<text x="33.5" y="201.7">THIRD ANGLE</text>
<text x="79" y="200.6">©2007 HOWARD HUGHES MEDICAL INSTITUTE (HHMI). THIS HHMI PROPRIETARY</text>
<text x="79" y="203">INFORMATION MUST BE MAINTAINED IN THE SCTRICTEST OF CONFIDENCE AND MAY NOT BE</text>
<text x="33.5" y="204.2">PROJECTION</text>
<text x="79" y="205.5">COPIED, DISCLOSED, OR USED WITHOUT THE EXPRESS WRITTEN CONSENT OF HHMI.</text>
</g>
<g font-size="2.1">
<text x="10.4" y="182.9">MATERIAL</text>
<text x="77.7" y="183">FINISH</text>
<text x="167.8" y="182.9">SCALE</text>
<text x="187.7" y="182.8">DESC</text>
<text x="10.4" y="188.8">TOLERANCES:</text>
<text x="187.6" y="187.8">DRAWN</text>
<text x="209.8" y="188.3">CHK'D</text>
<text x="230" y="187.9">DATE</text>
<text x="251.3" y="187.9">PROJ ENGR</text>
<text x="187.9" y="194.5">FILE NAME</text>
<text x="187.7" y="200.6">DWG NO.</text>
<text x="236.9" y="201.2">REV.</text>
<text x="252.3" y="201.1">SHEET</text>
<text x="261.4" y="201.1">OF</text>
</g>
</svg>
